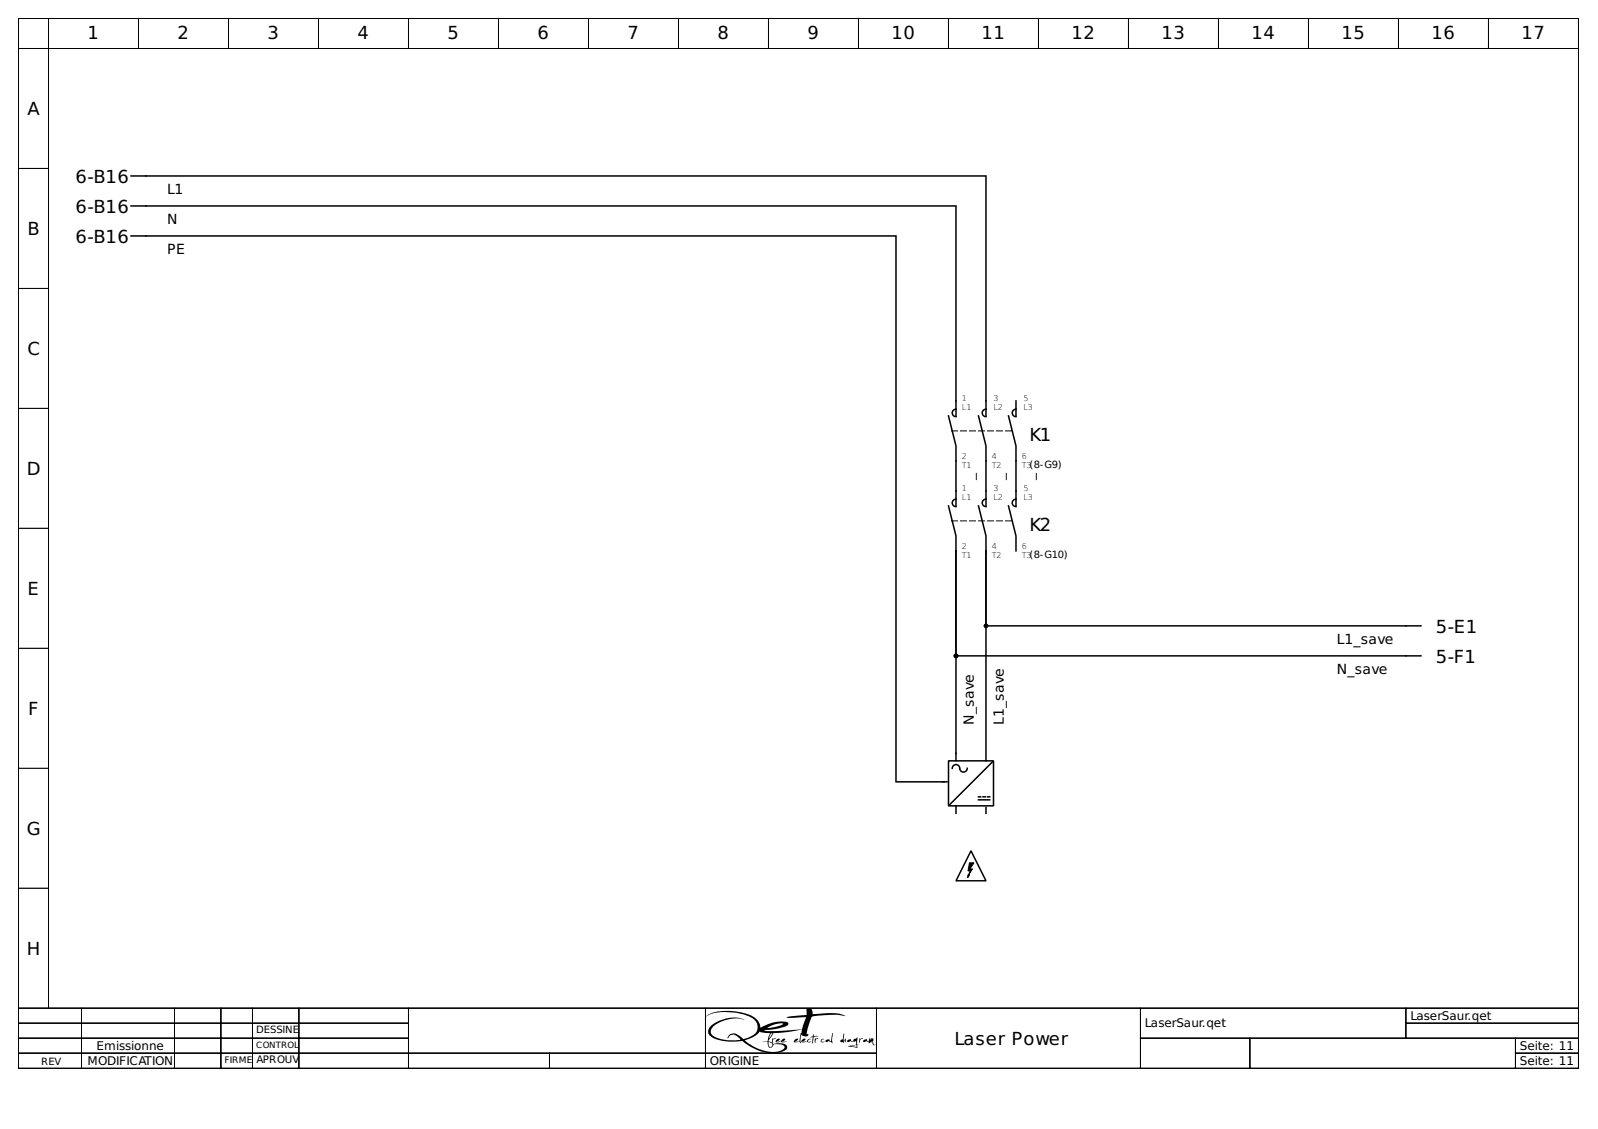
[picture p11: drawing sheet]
<svg xmlns="http://www.w3.org/2000/svg" width="297mm" height="210mm" viewBox="0 0 297 210" stroke-linecap="round" stroke-linejoin="round" font-family="sans-serif">
<path d="M3.4 3.4h290v184.1h-290z" fill="none" stroke="#000" stroke-width=".19"/>
<g fill="#fff" stroke="#000" stroke-width=".19">
<path d="M3.4 3.4h5.6v5.6h-5.6z"/>
<path d="M9 3.4h16.7v5.6h-16.7z"/>
<path d="M25.7 3.4h16.8v5.6h-16.8z"/>
<path d="M42.5 3.4h16.7v5.6h-16.7z"/>
<path d="M59.2 3.4h16.7v5.6h-16.7z"/>
<path d="M75.9 3.4h16.8v5.6h-16.8z"/>
<path d="M92.7 3.4h16.7v5.6h-16.7z"/>
<path d="M109.4 3.4h16.7v5.6h-16.7z"/>
<path d="M126.1 3.4h16.7v5.6h-16.7z"/>
<path d="M142.8 3.4h16.8v5.6h-16.8z"/>
<path d="M159.6 3.4h16.7v5.6h-16.7z"/>
<path d="M176.3 3.4h16.7v5.6h-16.7z"/>
<path d="M193 3.4h16.8v5.6h-16.8z"/>
<path d="M209.8 3.4h16.7v5.6h-16.7z"/>
<path d="M226.5 3.4h16.7v5.6h-16.7z"/>
<path d="M243.2 3.4h16.8v5.6h-16.8z"/>
<path d="M260 3.4h16.7v5.6h-16.7z"/>
<path d="M276.7 3.4h16.7v5.6h-16.7z"/>
<path d="M3.4 9h5.6v22.3h-5.6z"/>
<path d="M3.4 31.3h5.6v22.3h-5.6z"/>
<path d="M3.4 53.6h5.6v22.3h-5.6z"/>
<path d="M3.4 75.9h5.6v22.3h-5.6z"/>
<path d="M3.4 98.2h5.6v22.3h-5.6z"/>
<path d="M3.4 120.5h5.6v22.3h-5.6z"/>
<path d="M3.4 142.8h5.6v22.4h-5.6z"/>
<path d="M3.4 165.2h5.6v22.3h-5.6z"/>
<path d="M3.4 187.5h290v11.1h-290z"/>
<path d="M3.4 187.5h11.7v2.7h-11.7z"/>
</g>
<path d="M3.4 187.5h11.7v2.7h-11.7z" fill="none" stroke="#000" stroke-width=".19"/>
<path d="M15.1 187.5h17.3v2.7h-17.3z" fill="#fff" stroke="#000" stroke-width=".19"/>
<path d="M15.1 187.5h17.3v2.7h-17.3z" fill="none" stroke="#000" stroke-width=".19"/>
<path d="M32.4 187.5h8.7v2.7h-8.7z" fill="#fff" stroke="#000" stroke-width=".19"/>
<path d="M32.4 187.5h8.7v2.7h-8.7z" fill="none" stroke="#000" stroke-width=".19"/>
<path d="M41.1 187.5h5.8v2.7h-5.8z" fill="#fff" stroke="#000" stroke-width=".19"/>
<path d="M41.1 187.5h5.8v2.7h-5.8z" fill="none" stroke="#000" stroke-width=".19"/>
<path d="M46.9 187.5h8.7v2.7h-8.7z" fill="#fff" stroke="#000" stroke-width=".19"/>
<path d="M46.9 187.5h8.7v2.7h-8.7z" fill="none" stroke="#000" stroke-width=".19"/>
<path d="M55.6 187.5h20.3v2.7h-20.3z" fill="#fff" stroke="#000" stroke-width=".19"/>
<path d="M55.6 187.5h20.3v2.7h-20.3z" fill="none" stroke="#000" stroke-width=".19"/>
<path d="M75.9 187.5h55.2v8.3h-55.2z" fill="#fff" stroke="#000" stroke-width=".19"/>
<path d="M75.9 187.5h55.2v8.3h-55.2z" fill="none" stroke="#000" stroke-width=".19"/>
<path d="M131.1 187.5h31.8v8.3h-31.8z" fill="#fff" stroke="#000" stroke-width=".19"/>
<g fill="#000">
<path d="M144.4 193.2l.5-.1a.39 .39 0 0 1-.5 .5h-.1a.72 .72 0 0 0 1-.3l.5-.2 .2 .1-.1 .2-.6 .2h1l-.8 .2-.3-.2-.9 .2-.1-.2zM149.1 193.3l.5-.2 .1 .1-.3 .3-.3 .1a.97 .97 0 0 0 1.2-.4h.3a.33 .33 0 0 0-.3 .1 .33 .33 0 0 0-.1 .4l.6-.1a.67 .67 0 0 1-.8 0l-.9 .2-.2-.1zM150.6 192.8l.5-.1v-.4l.2 .3h.5l.3 .1h-.7a.95 .95 0 0 0-.3 1.2l-.1 .1 .1-1.2zM151.5 193l.1 .2 .6-.1a.58 .58 0 0 0-.7 .8l-.1-.5zM152.7 193.2l.3-.1 .2 .1a.37 .37 0 0 0-.5 .4h.7l-.4 .2-.4-.1v-.2zM154.7 192.1v1.3v.1l.1 .1h-.1l.1 .3-.8-.4-.5 .2v-.3l.6-.2 .1 .2 .2 .2zM156.9 192.1l-.1 1.4 .4-.4v.6l-.2-.3-.2 .3 .1 .2-.3-.2h-.4v-.1l.1-.2 .3-.2zM159.8 193.1h.6a.59 .59 0 0 0-.6 .8zM160.5 193.4l.6-.3 .1 .3 .2 .2 .2-.6 .1 .5 .2-.5 .1 .3 .3-.3v1.1l.2 .2 .3-.2-.3 .2a.69 .69 0 0 1-.4-.8 .27 .27 0 0 1-.4 .3l-.2 .2v-.3l-.5-.2-.5 .2z"/>
<path d="M144.4 193.2l-.2 .5 .3 .1 .7-.2a1.17 1.17 0 0 0 1.1 0h-.9a.45 .45 0 0 0 .5-.4l-.3-.1a1.24 1.24 0 0 1-1.3 .5l.6-.3-.1-.2zM144.4 193.2h.5l-.1 .2-.5 .2 .2 .1 .6-.1 .5-.5 .3 .1a.45 .45 0 0 1-.5 .4h-.1h1l-.8 .2-.3-.2-.9 .2-.1-.2z"/>
<path d="M149.1 193.3l-.2 .4 .2 .1 .9-.2 .4 .2 .4-.2-.6 .1 .2-.4h.3l-.1-.2-.3 .1-.3 .4h-.3h-.6l.5-.2 .1-.2-.1-.1zM149.1 193.3l.3-.2 .3 .1-.1 .2-.5 .2 .2 .1a.63 .63 0 0 0 .9-.5l.3-.1 .2 .2a.35 .35 0 0 0-.5 .4l.6-.1a.67 .67 0 0 1-.8 0l-.9 .2-.2-.1z"/>
<path d="M131.2 189l-.1 .1 .9-.5 .9-.3 1.4-.1h1.5a8.9 8.9 0 0 1 4.2 1.2l.3 .3a1.84 1.84 0 0 1-.9 3.1l-1.3 .3a2.61 2.61 0 0 0-2.1-.9l-.6 .5-.1 .4a1.04 1.04 0 0 1 .8-.7 1.04 1.04 0 0 1 1 .4l.5 .4v.1a8.1 8.1 0 0 1-5-.7l-.5-.7v-.3l.7-.9 .9-.6 2.3-.7h1.3l1.1 .2-1.4-.4a7.1 7.1 0 0 0-3.9 .9 1.81 1.81 0 0 0-1.3 2.2 5.5 5.5 0 0 0 4.3 1.4l1.9-.2 1.1 .9a6.8 6.8 0 0 0 6.9 .9l.2-.2a.69 .69 0 0 0 0-.8 .69 .69 0 0 0-.7-.3h-1l-.7 .1-.2-.2 .1-.6 .5-.2-.1-.1-.5 .1-.1 .7-.7-.3 1-1.4 2.8-.3 2.5-.4-.5 2.2h-.9l.6-.2 .1-.2-.2-.1-.3 .1-.3 .4v.1l.2 .1 .8-.2 .1 .3h.2l-.1-.4 .2-1.2 .1 .2 .5 .2 .6-.2v-.3l-.2 .1v-.5l.9-2.8 1.4-.2 2.9-.1 1.9 .2-.7-.3-.9-.2-4.4 .2-.2-1a.58 .58 0 0 0-.8-.1 .58 .58 0 0 0-.2 .8v.4l-3.8 .4 .7 .2 3-.2-.7 2.3-5.1 .3h-1.4l-.6-.2 2.3-.2 1.4-.3 .7-.4 .1-.5-.8-.2-2 .2-2.3 1-.1-.4a3.7 3.7 0 0 0-3.3-2.4 10.6 10.6 0 0 0-6.2 .3zM131.2 189a7.5 7.5 0 0 1 5.7-.9l2.3 .5a2.77 2.77 0 0 1 2.2 2.5l.7-.4a6.4 6.4 0 0 1 4.3-.6l.1 .4a6.9 6.9 0 0 1-3.7 1h-.8l.6 .2h1.4l5.1-.3 .7-2.3-3 .2-.7-.2 3.8-.4v-1l.2-.2a.71 .71 0 0 1 .8 .1 .71 .71 0 0 1 .2 .8v.2l3.4-.2a5 5 0 0 1 2.5 .4l.1 .1-1.4-.2h-1.2l-3.6 .3-.9 2.8v.5l.2-.1v.2l-.3 .3a.7 .7 0 0 1-.9-.4l-.1 .1a1.48 1.48 0 0 0 .1 1.5h-.3l-.1-.3-.8 .2-.2-.1v-.1l.3-.4 .3-.1 .2 .1-.1 .2-.6 .2h.9l.5-2.2-2.5 .4-2.8 .3-1 1.4 .7 .3 .1-.8 .6 .1-.5 .2-.1 .6 .2 .2 1-.1 .9 .1 .5 .2 .1 .4a1.37 1.37 0 0 1-1.4 1l-1.4 .1-1-.1a15.6 15.6 0 0 1-4.7-2.2l-.6 .1a10.4 10.4 0 0 1-3.6-.2l-1-.4-.6-.4-.4-.6 .1-.7a5.4 5.4 0 0 1 4-2.1h1.5l1.2 .4a5.9 5.9 0 0 0-6.1 1.6 1.08 1.08 0 0 0 .8 1.7l2.4 .5 2.2-.1-.8-.7-.6-.2-.6 .2-.3 .5-.2-.1a1.11 1.11 0 0 1 1.4-.9l.6 .3 1 .8 .9-.3 1.1-.6a1.41 1.41 0 0 0 .6-1.2 2.19 2.19 0 0 0-1.9-2.3l-2.6-.6a7.1 7.1 0 0 0-5.2 .9zM142.6 191.1l1.5-.7 1-.1h.5a6.5 6.5 0 0 1-2.9 .8zM142.6 191.1l1.8-.2 1.2-.6h-.5l-1 .1zM138.5 193.4a5.3 5.3 0 0 0 2.6-1.5l.1-.1 2 .3-.5 1.5h-.8l-.3 .2 1.1-.1a.96 .96 0 0 0 .5 1.1l.4-.2 .1-.3a1.34 1.34 0 0 1 1.4-.1 .66 .66 0 0 1 .7 .6 1.47 1.47 0 0 1-1 .7 7.5 7.5 0 0 1-6-1.8zM138.4 193.4a8.7 8.7 0 0 0 3.9 2 3.9 3.9 0 0 0 3.4-.4l.1-.2a1.11 1.11 0 0 0-1.3-.7l-.7 .1a.59 .59 0 0 1-.9 .5l-.2-1-1.1 .1 .3-.2h.8l.5-1.5-2-.3a3.4 3.4 0 0 1-2.5 1.5zM143.4 192.1h.2l-.6 1zM143.3 192.1l-.3 1 .6-1zM142.9 193.7l.6 .3 .1 .3a.37 .37 0 0 1-.2 .3 .37 .37 0 0 1-.4-.1zM142.9 193.7a.73 .73 0 0 0 .4 1l.3-.3v-.3z"/>
<path d="M131.2 189h.1a8.5 8.5 0 0 1 5.4-.7 5.9 5.9 0 0 1 3.9 1.7 1.84 1.84 0 0 1-1.2 2.8l-1.2 .4a2.77 2.77 0 0 0-2.2-1l-.6 .5-.2 .2 .1 .2a1.02 1.02 0 0 1 .8-.7 1.02 1.02 0 0 1 1 .4l.5 .4a7 7 0 0 1-5-.6 1.14 1.14 0 0 1 .2-1.9 6.4 6.4 0 0 1 5.6-1.1 5.9 5.9 0 0 0-6.5 1.4 1.25 1.25 0 0 0 .7 2 12.6 12.6 0 0 0 5.5 .6 7.6 7.6 0 0 0 7.6 1.8 .71 .71 0 0 0 .6-.8 .71 .71 0 0 0-.8-.6h-1l-.7 .1a.59 .59 0 0 1-.1-.6 .59 .59 0 0 1 .5-.4l-.1-.1-.5 .1-.1 .7-.7-.3 1-1.4 2.8-.3 2.5-.4-.1 .6a1.28 1.28 0 0 0-.4 1.2v.4h-.9l.6-.2 .1-.2-.3-.1a.65 .65 0 0 0-.5 .6l.5 .1 .5-.2 .2 .3h.2a1.53 1.53 0 0 1 0-1.6 .79 .79 0 0 0 1.3 .1v-.2l-.3 .1a9.3 9.3 0 0 1 .9-3.3 17.1 17.1 0 0 1 6.2-.1 5.3 5.3 0 0 0-3.3-.5l-2.7 .2-.1-.5a.6 .6 0 0 0-.4-.6 .6 .6 0 0 0-.7 .3v.9l-3.8 .4a8.3 8.3 0 0 0 3.3 0h.4l-.7 2.3-5.1 .3h-1.4l-.6-.2 1.9-.1a4.9 4.9 0 0 0 2.6-.9v-.4a6.5 6.5 0 0 0-5.1 1 2.77 2.77 0 0 0-2.2-2.5 11 11 0 0 0-7.4 0zM142.6 191.1a4.1 4.1 0 0 1 3-.8 6.2 6.2 0 0 1-3 .8zM138.4 193.4a5 5 0 0 0 2.8-1.6l2 .3-.5 1.5h-.8l-.3 .2 1.1-.1v.5a.58 .58 0 0 0 .5 .6 .73 .73 0 0 0 .6-.6 2.56 2.56 0 0 1 2 .4 1.33 1.33 0 0 1-1.5 .9 8.2 8.2 0 0 1-5.9-2.1zM143.3 192.1h.2l-.5 1zM142.9 193.7a.59 .59 0 0 1 .7 .7l-.3 .3h-.2l-.2-.4z"/>
<path d="M150.6 192.8h.5l-.1 1 .1 .2 .2-1.2 .8-.1-.3-.1h-.5l-.1-.3-.1 .4zM150.6 192.8l.5-.1 .1-.4 .1 .3h.5l.3 .1h-.7a.95 .95 0 0 0-.3 1.2l-.1 .1 .1-1.2z"/>
<path d="M151.5 193v.9l.1-.6 .6-.2-.6 .1zM151.5 193l.1 .2 .6-.1a.61 .61 0 0 0-.7 .8l-.1-.5z"/>
<path d="M152.7 193.2l-.1 .3v.2l.4 .1 .4-.2h-.7l.1-.3 .4-.1-.3-.1zM152.7 193.2l.2-.1 .3 .1-.4 .1-.1 .3h.7l-.4 .2-.4-.1v-.2z"/>
<path d="M154.7 192.1l-.2 1.5-.3-.1-.1-.3-.5 .1-.1 .4h.2l.3-.2 .8 .4-.1-.2 .1-.1-.1-.1zM154.7 192.1v1.4l.1 .1h-.1l.1 .3-.7-.4-.6 .2a.56 .56 0 0 1 .5-.5l.2 .3 .3 .1z"/>
<path d="M156.9 192.1l-.2 .8a.39 .39 0 0 1-.4 .5l-.1 .3h.4l.3 .2-.1-.2 .2-.3 .2 .4v-.7l-.4 .4zM156.9 192.1l-.1 1.4 .4-.4v.7l-.2-.4-.2 .3 .1 .2-.2-.2h-.5l.1-.3a.39 .39 0 0 0 .4-.5z"/>
<path d="M157.6 193.3l-.1 .3 .1 .1 .5-.2 .3 .2 .8-.2v.7l-1.5 .3 1.6 .3v-.6l.5-.1-.5 .1v-1.3l-.2 .2-.3 .1-.2 .4-.4-.1-.1-.3zM157.6 193.3l.5-.1 .1 .3 .3 .1a.72 .72 0 0 1 .7-.6l.1-.1 .1 .1-.1 1.2 .5-.1-.5 .1v.6l-1.7-.3 1.6-.3v-.7l-.8 .2-.3-.2-.5 .2-.1-.1zM158.3 194.5l.9-.2v.4zM158.3 194.5l.9 .2v-.4z"/>
<path d="M157.5 193.4v.3h.2l.4-.2 .3 .2 .8-.2v.7l-1.6 .3 1.7 .3v-.6l.5-.1-.5 .1 .1-1.2-.1-.1-.1 .1a.62 .62 0 0 0-.7 .6l-.3-.1-.1-.3zM158.3 194.5l.9-.2v.4z"/>
<path d="M159.8 193v.9l.1-.6 .5-.2-.2-.1-.3 .2zM159.8 193l.1 .2 .5-.1v.1a.41 .41 0 0 0-.5 .4l-.1 .3z"/>
<path d="M160.5 193.4v.3h.2l.3-.2 .5 .2v.3l.3-.3 .1 .1 .2-.3 .2 .7 .2 .1 .3-.2-.2 .1a1.06 1.06 0 0 1-.3-1.2l-.3 .3-.1-.3-.2 .5-.1-.5-.2 .6a.32 .32 0 0 1-.3-.4zM160.5 193.4l.6-.2 .1 .3 .2 .1 .2-.6 .1 .5 .2-.5 .1 .4 .3-.4v1.1l.2 .2 .3-.2-.5 .2-.2-.8-.2 .3-.1-.1-.3 .3v-.3l-.5-.2-.5 .2z"/>
</g>
<path d="M131.1 187.5h31.8v8.3h-31.8z" fill="none" stroke="#000" stroke-width=".19"/>
<path d="M162.9 187.5h49.1v11.1h-49.1z" fill="#fff" stroke="#000" stroke-width=".19"/>
<path d="M162.9 187.5h49.1v11.1h-49.1z" fill="none" stroke="#000" stroke-width=".19"/>
<path d="M212 187.5h49.3v5.5h-49.3z" fill="#fff" stroke="#000" stroke-width=".19"/>
<path d="M212 187.5h49.3v5.5h-49.3z" fill="none" stroke="#000" stroke-width=".19"/>
<path d="M261.3 187.5h32.1v2.7h-32.1z" fill="#fff" stroke="#000" stroke-width=".19"/>
<path d="M261.3 187.5h32.1v2.7h-32.1z" fill="none" stroke="#000" stroke-width=".19"/>
<path d="M3.4 190.2h11.7v2.8h-11.7z" fill="#fff" stroke="#000" stroke-width=".19"/>
<path d="M3.4 190.2h11.7v2.8h-11.7z" fill="none" stroke="#000" stroke-width=".19"/>
<path d="M15.1 190.2h17.3v2.8h-17.3z" fill="#fff" stroke="#000" stroke-width=".19"/>
<path d="M15.1 190.2h17.3v2.8h-17.3z" fill="none" stroke="#000" stroke-width=".19"/>
<path d="M32.4 190.2h8.7v2.8h-8.7z" fill="#fff" stroke="#000" stroke-width=".19"/>
<path d="M32.4 190.2h8.7v2.8h-8.7z" fill="none" stroke="#000" stroke-width=".19"/>
<path d="M41.1 190.2h5.8v2.8h-5.8z" fill="#fff" stroke="#000" stroke-width=".19"/>
<path d="M41.1 190.2h5.8v2.8h-5.8z" fill="none" stroke="#000" stroke-width=".19"/>
<path d="M46.9 190.2h8.7v2.8h-8.7z" fill="#fff" stroke="#000" stroke-width=".19"/>
<path d="M46.9 190.2h8.7v2.8h-8.7z" fill="none" stroke="#000" stroke-width=".19"/>
<path d="M55.6 190.2h20.3v2.8h-20.3z" fill="#fff" stroke="#000" stroke-width=".19"/>
<path d="M55.6 190.2h20.3v2.8h-20.3z" fill="none" stroke="#000" stroke-width=".19"/>
<path d="M261.3 190.2h32.1v2.8h-32.1z" fill="#fff" stroke="#000" stroke-width=".19"/>
<path d="M261.3 190.2h32.1v2.8h-32.1z" fill="none" stroke="#000" stroke-width=".19"/>
<path d="M3.4 193h11.7v2.8h-11.7z" fill="#fff" stroke="#000" stroke-width=".19"/>
<path d="M3.4 193h11.7v2.8h-11.7z" fill="none" stroke="#000" stroke-width=".19"/>
<path d="M15.1 193h17.3v2.8h-17.3z" fill="#fff" stroke="#000" stroke-width=".19"/>
<path d="M15.1 193h17.3v2.8h-17.3z" fill="none" stroke="#000" stroke-width=".19"/>
<path d="M32.4 193h8.7v2.8h-8.7z" fill="#fff" stroke="#000" stroke-width=".19"/>
<path d="M32.4 193h8.7v2.8h-8.7z" fill="none" stroke="#000" stroke-width=".19"/>
<path d="M41.1 193h5.8v2.8h-5.8z" fill="#fff" stroke="#000" stroke-width=".19"/>
<path d="M41.1 193h5.8v2.8h-5.8z" fill="none" stroke="#000" stroke-width=".19"/>
<path d="M46.9 193h8.7v2.8h-8.7z" fill="#fff" stroke="#000" stroke-width=".19"/>
<path d="M46.9 193h8.7v2.8h-8.7z" fill="none" stroke="#000" stroke-width=".19"/>
<path d="M55.6 193h20.3v2.8h-20.3z" fill="#fff" stroke="#000" stroke-width=".19"/>
<path d="M55.6 193h20.3v2.8h-20.3z" fill="none" stroke="#000" stroke-width=".19"/>
<path d="M212 193h20.3v5.6h-20.3z" fill="#fff" stroke="#000" stroke-width=".19"/>
<path d="M212 193h20.3v5.6h-20.3z" fill="none" stroke="#000" stroke-width=".19"/>
<path d="M232.3 193h49.4v5.6h-49.4z" fill="#fff" stroke="#000" stroke-width=".19"/>
<path d="M232.3 193h49.4v5.6h-49.4z" fill="none" stroke="#000" stroke-width=".19"/>
<path d="M281.7 193h11.7v2.8h-11.7z" fill="#fff" stroke="#000" stroke-width=".19"/>
<path d="M281.7 193h11.7v2.8h-11.7z" fill="none" stroke="#000" stroke-width=".19"/>
<path d="M3.4 195.8h11.7v2.8h-11.7z" fill="#fff" stroke="#000" stroke-width=".19"/>
<path d="M3.4 195.8h11.7v2.8h-11.7z" fill="none" stroke="#000" stroke-width=".19"/>
<path d="M15.1 195.8h17.3v2.8h-17.3z" fill="#fff" stroke="#000" stroke-width=".19"/>
<path d="M15.1 195.8h17.3v2.8h-17.3z" fill="none" stroke="#000" stroke-width=".19"/>
<path d="M32.4 195.8h8.7v2.8h-8.7z" fill="#fff" stroke="#000" stroke-width=".19"/>
<path d="M32.4 195.8h8.7v2.8h-8.7z" fill="none" stroke="#000" stroke-width=".19"/>
<path d="M41.1 195.8h5.8v2.8h-5.8z" fill="#fff" stroke="#000" stroke-width=".19"/>
<path d="M41.1 195.8h5.8v2.8h-5.8z" fill="none" stroke="#000" stroke-width=".19"/>
<path d="M46.9 195.8h8.7v2.8h-8.7z" fill="#fff" stroke="#000" stroke-width=".19"/>
<path d="M46.9 195.8h8.7v2.8h-8.7z" fill="none" stroke="#000" stroke-width=".19"/>
<path d="M55.6 195.8h20.3v2.8h-20.3z" fill="#fff" stroke="#000" stroke-width=".19"/>
<path d="M55.6 195.8h20.3v2.8h-20.3z" fill="none" stroke="#000" stroke-width=".19"/>
<path d="M75.9 195.8h26.2v2.8h-26.2z" fill="#fff" stroke="#000" stroke-width=".19"/>
<path d="M75.9 195.8h26.2v2.8h-26.2z" fill="none" stroke="#000" stroke-width=".19"/>
<path d="M102.1 195.8h29v2.8h-29z" fill="#fff" stroke="#000" stroke-width=".19"/>
<path d="M102.1 195.8h29v2.8h-29z" fill="none" stroke="#000" stroke-width=".19"/>
<path d="M131.1 195.8h31.8v2.8h-31.8z" fill="#fff" stroke="#000" stroke-width=".19"/>
<path d="M131.1 195.8h31.8v2.8h-31.8z" fill="none" stroke="#000" stroke-width=".19"/>
<path d="M281.7 195.8h11.7v2.8h-11.7z" fill="#fff" stroke="#000" stroke-width=".19"/>
<path d="M281.7 195.8h11.7v2.8h-11.7z" fill="none" stroke="#000" stroke-width=".19"/>
<g fill="none" stroke="#000" stroke-width=".28">
<path d="M24.4 32.7h158.9v44.6M24.4 38.3h153.3v39M24.4 43.9h142.1v101.5h9.5M176.3 77.3l1.4 5.6v11.2M177.7 76.1a.7 .7 0 0 0-.7 .7 .7 .7 0 0 0 .7 .7M181.9 77.3l1.4 5.6v11.2M183.3 76.1a.7 .7 0 0 0-.7 .7 .7 .7 0 0 0 .7 .7M187.5 77.3l1.4 5.6v11.2M188.9 76.1a.7 .7 0 0 0-.7 .7 .7 .7 0 0 0 .7 .7M188.9 74.5v2.8M176.3 94.1l1.4 5.5v2.8M177.7 92.8a.7 .7 0 0 0-.7 .7 .7 .7 0 0 0 .7 .7"/>
<path d="M181.9 94.1l1.4 5.5v2.8M183.3 92.8a.7 .7 0 0 0-.7 .7 .7 .7 0 0 0 .7 .7M187.5 94.1l1.4 5.5v2.8M188.9 92.8a.7 .7 0 0 0-.7 .7 .7 .7 0 0 0 .7 .7M177.7 102.4v39.1M177.7 102.4v19.5h86.4M183.3 102.4v37.7M183.3 102.4v14h80.8M176.3 141.5h8.4v8.3h-8.4zM177.7 149.8v1.4M178.4 142.8a.7 .7 0 0 0-.7-.6 .7 .7 0 0 0-.7 .6M179.8 142.8a.7 .7 0 0 1-.7 .7 .7 .7 0 0 1-.7-.6"/>
<path d="M180.5 158.2l2.8 5.6h-5.6zM181.9 148.1h.4M181.9 148.7h2.1M182.7 148.1h.4M183.3 140.3v1.2M183.3 150.1v1.1M183.6 148.1h.4M184.5 141.6l-8.1 8.1"/>
</g>
<g fill="#000" stroke="#000" stroke-width=".28">
<circle cx="183.3" cy="116.4" r=".28"/>
<circle cx="177.7" cy="121.9" r=".28"/>
</g>
<g fill="#000" stroke="#000" stroke-width=".19">
<path d="M179.9 162.6l.3 .1-.3 .5z" fill-rule="evenodd"/>
<path d="M180.2 160.4h.8l-.8 1.3 .6-.2-.7 1.1 .2-.8-.4 .1z" fill-rule="evenodd"/>
</g>
<path d="M176.9 96.8h11.1M176.9 80.1h11.1" fill="none" stroke="#000" stroke-width=".19" stroke-dasharray="1.1 .6"/>
<g font-size="3.3">
<text x="16.3" y="7.3">1</text>
<text x="33" y="7.3">2</text>
<text x="49.7" y="7.3">3</text>
<text x="66.5" y="7.3">4</text>
<text x="83.2" y="7.3">5</text>
<text x="99.9" y="7.3">6</text>
<text x="116.6" y="7.3">7</text>
<text x="133.4" y="7.3">8</text>
<text x="150.1" y="7.3">9</text>
<text x="165.7" y="7.3">10</text>
<text x="182.4" y="7.3">11</text>
<text x="199.2" y="7.3">12</text>
<text x="215.9" y="7.3">13</text>
<text x="232.6" y="7.3">14</text>
<text x="249.4" y="7.3">15</text>
<text x="266.1" y="7.3">16</text>
<text x="282.8" y="7.3">17</text>
<text x="5.1" y="21.3">A</text>
<text x="14" y="34">6-B16</text>
<text x="14" y="39.5">6-B16</text>
<text x="5.1" y="43.6">B</text>
<text x="14" y="45.1">6-B16</text>
<text x="5.1" y="66">C</text>
<text x="191.4" y="82.1">K1</text>
<text x="5" y="88.3">D</text>
<text x="191.4" y="98.8">K2</text>
<text x="5.1" y="110.6">E</text>
<text x="266.9" y="117.6">5-E1</text>
<text x="266.9" y="123.2">5-F1</text>
<text x="5.3" y="132.9">F</text>
<text x="5" y="155.2">G</text>
<text x="5" y="177.5">H</text>
<text x="177.4" y="194.2">Laser Power</text>
</g>
<g font-size="2.6">
<text x="31" y="36.1">L1</text>
<text x="31" y="41.6">N</text>
<text x="31" y="47.2">PE</text>
<text x="181" y="89.2" transform="rotate(-90 181 89.2)">_</text>
<text x="186.6" y="89.2" transform="rotate(-90 186.6 89.2)">_</text>
<text x="192.2" y="89.2" transform="rotate(-90 192.2 89.2)">_</text>
<text x="248.5" y="119.7">L1_save</text>
<text x="248.5" y="125.3">N_save</text>
<text x="181" y="134.8" transform="rotate(-90 181 134.8)">N_save</text>
<text x="186.6" y="134.8" transform="rotate(-90 186.6 134.8)">L1_save</text>
</g>
<g font-size="2.2">
<text x="212.8" y="191">LaserSaur.qet</text>
<text x="262.2" y="189.7">LaserSaur.qet</text>
<text x="17.9" y="195.2">Emissionne</text>
<text x="282.5" y="195.2">Seite: 11</text>
<text x="16.3" y="198">MODIFICATION</text>
<text x="132" y="198">ORIGINE</text>
<text x="282.5" y="198">Seite: 11</text>
</g>
<g font-size="1.9">
<text x="191.4" y="87.1">(8-G9)</text>
<text x="191.4" y="103.8">(8-G10)</text>
<text x="47.6" y="192.1">DESSINE</text>
<text x="47.7" y="197.7">APROUV</text>
<text x="7.6" y="198">REV</text>
</g>
<text font-size="1.7" x="41.7" y="197.6">FIRME</text>
<text font-size="1.6" x="47.6" y="194.8">CONTROL</text>
<g font-size="1.5">
<text x="178.8" y="74.5">1</text>
<text x="178.8" y="76.2">L1</text>
<text x="184.7" y="74.5">3</text>
<text x="184.7" y="76.2">L2</text>
<text x="190.2" y="74.5">5</text>
<text x="190.2" y="76.2">L3</text>
<text x="178.8" y="85.4">2</text>
<text x="178.8" y="87.1">T1</text>
<text x="184.4" y="85.4">4</text>
<text x="184.4" y="87.1">T2</text>
<text x="190" y="85.4">6</text>
<text x="190" y="87.1">T3</text>
<text x="178.8" y="91.3">1</text>
<text x="178.8" y="92.9">L1</text>
<text x="184.7" y="91.3">3</text>
<text x="184.7" y="92.9">L2</text>
<text x="190.2" y="91.3">5</text>
<text x="190.2" y="92.9">L3</text>
<text x="178.8" y="102.1">2</text>
<text x="178.8" y="103.8">T1</text>
<text x="184.4" y="102.1">4</text>
<text x="184.4" y="103.8">T2</text>
<text x="190" y="102.1">6</text>
<text x="190" y="103.8">T3</text>
</g>
</svg>
